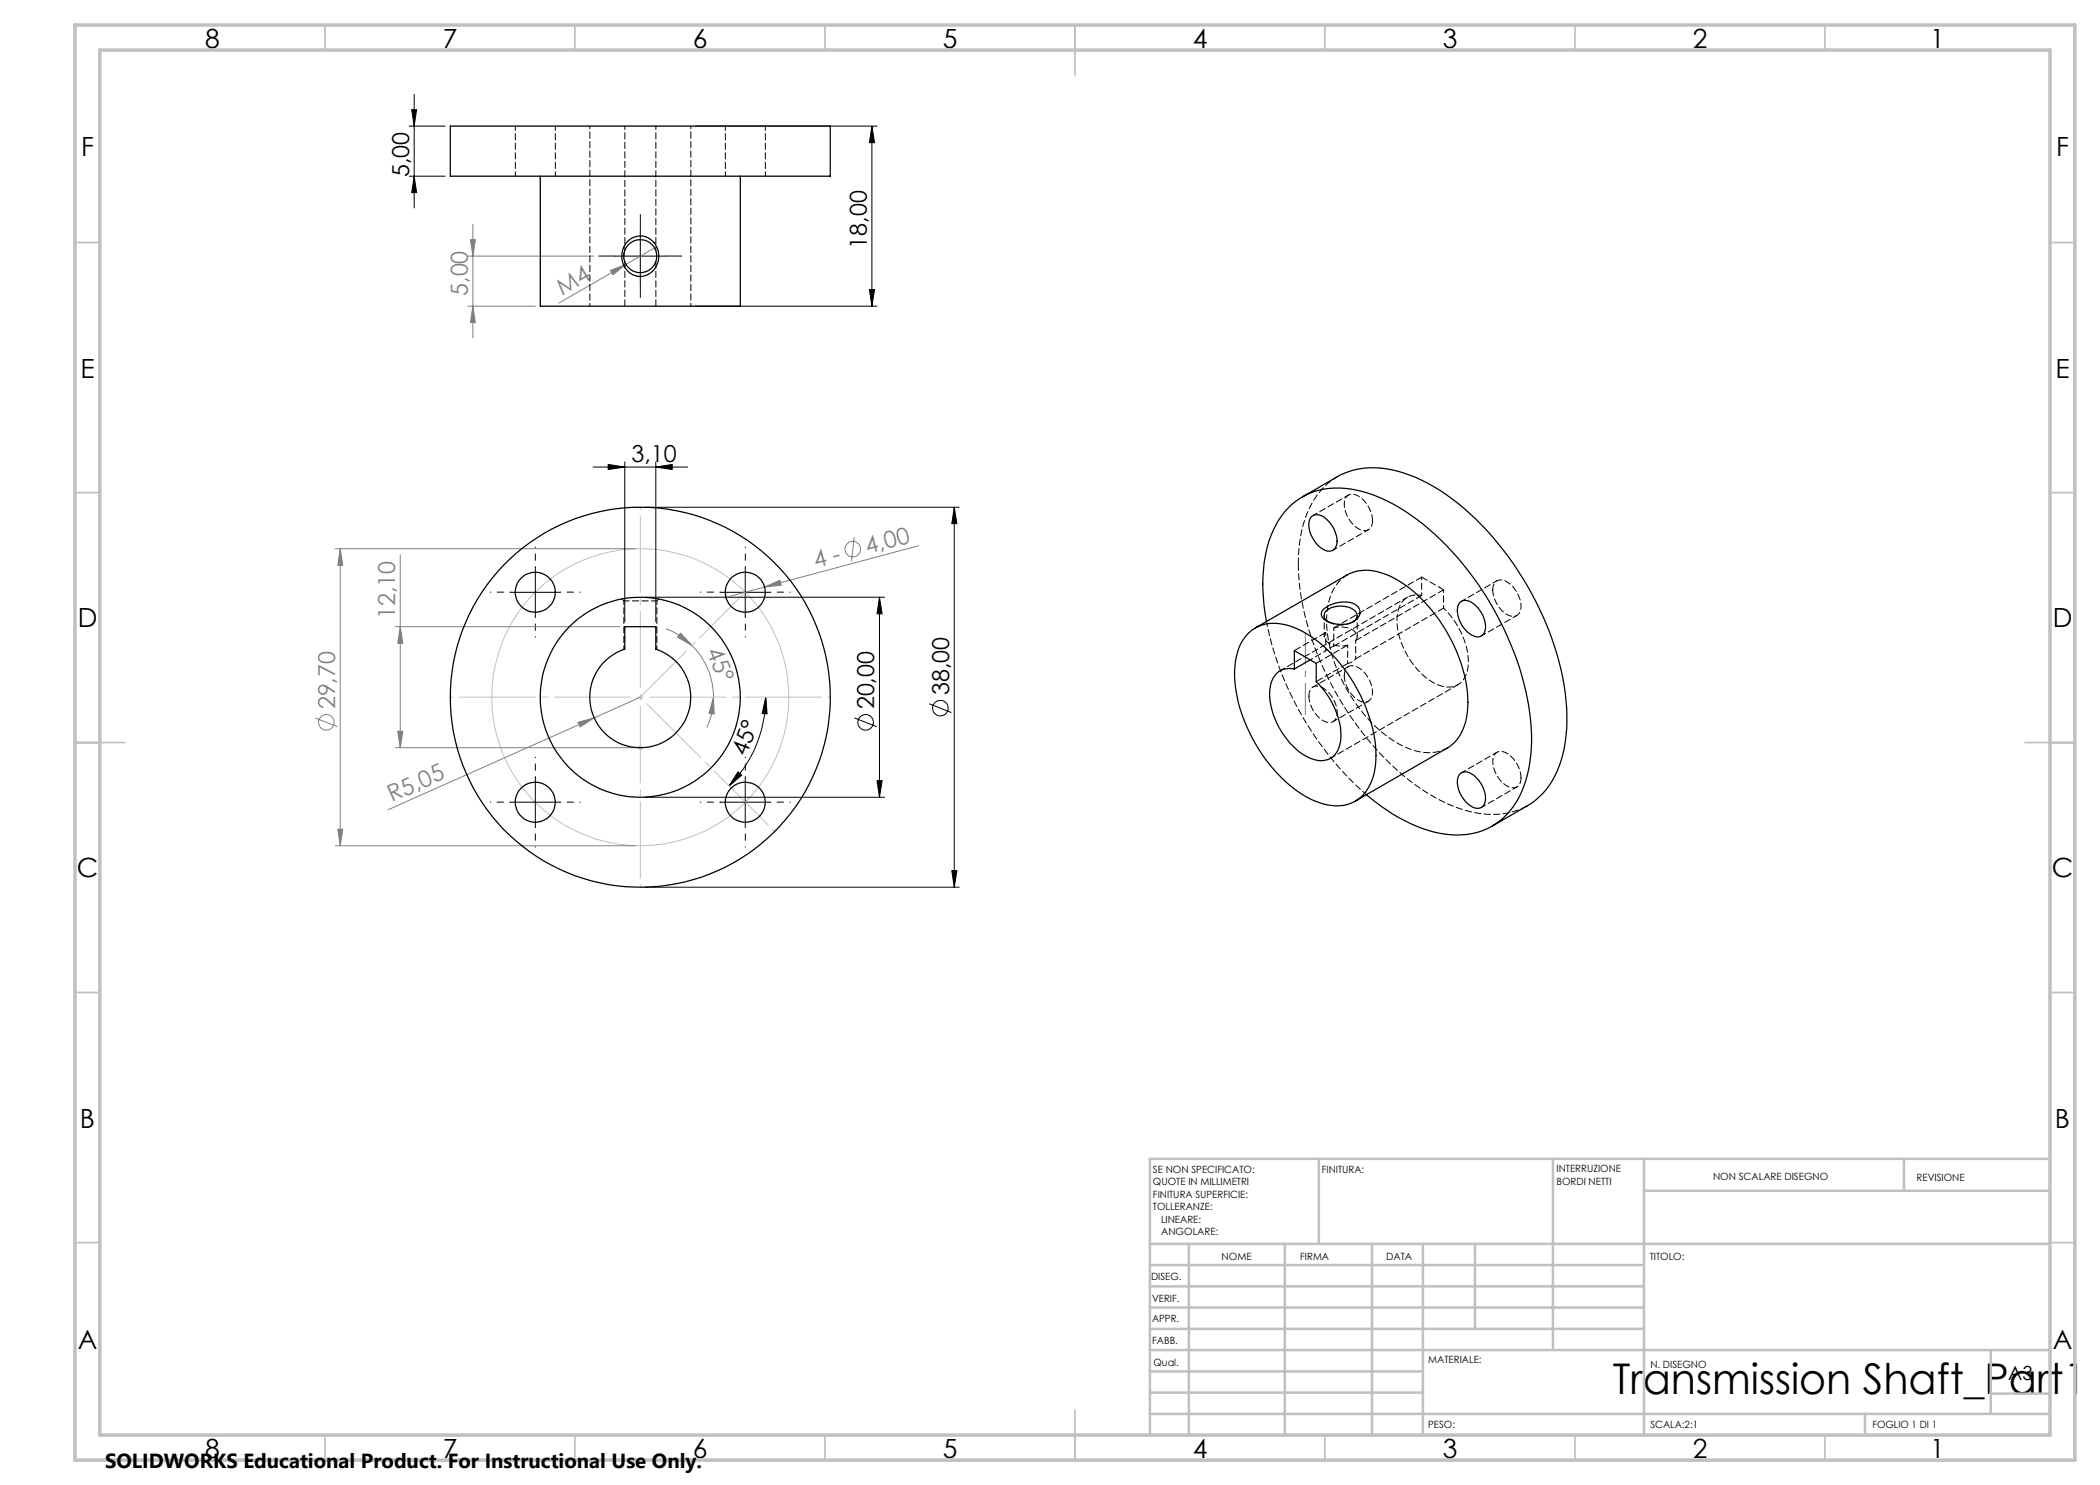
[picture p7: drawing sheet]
<svg xmlns="http://www.w3.org/2000/svg" width="420mm" height="297mm" viewBox="0 0 420 297" stroke-linecap="round" stroke-linejoin="round" font-family="sans-serif">
<g fill="none" stroke="#000" stroke-width=".2">
<path d="M82.8 18.9v22.7M81.8 35.2h7.2M81.8 25.2h7.2M82.3 21.9h1l-.5 3.3zM82.8 35.2l.5 3.3h-1zM139.1 25.2h36.3M174.4 25.2v36M174.4 25.2l.5 3.3h-1zM123 51.2h10.1M128.1 46.2v10M173.9 57.9h1l-.5 3.3zM139.1 61.2h36.3"/>
<path d="M118.6 93.4h18.9M121.6 92.9l3.4 .5-3.4 .5zM125 92.4v32M131.2 93.4l3.2-.5v1zM131.2 92.4v32M102.1 118.5h9.9M107.1 113.4v10M129 119.4h47.9M129 101.5h62.8M144 118.5h10.1M149 113.4v10M175.9 119.4v40.1"/>
<path d="M175.9 119.4l.5 3.4h-1zM190.9 101.5v75.9M190.9 101.5l.5 3.2h-1zM153.1 139.4l.3 3.4-1-.1zM153.1 139.4a25 25 0 0 1-7.3 17.8M107.1 155.4v10M129 159.5h47.9M147.6 154.4l.7 .6-2.5 2.2zM149 155.4v10M170.9 143.6l4.4 1.7M175.4 156.1h1l-.5 3.4zM185.8 140.8l4.5 1.7"/>
<path d="M102.1 160.4h9.9M129 177.4h62.8M144 160.4h10.1M190.4 174.1h1l-.5 3.3z"/>
<circle cx="173.1" cy="144.5" r="1.56"/>
<circle cx="188.1" cy="141.6" r="1.56"/>
</g>
<g fill="none" stroke="#808080" stroke-width=".2">
<path d="M93.6 51.2h25.1M94.1 47.9h1l-.5 3.3zM94.6 44.9v22.7M122.1 54.1l3.1-1.2-2.6 2.1zM130.9 49.6l-19.1 11M93.6 61.2h13.5M94.6 61.2l.5 3.3h-1zM67.1 109.7h60M68.1 109.7l.4 3.4h-.9zM68.1 109.7v59.5M80 110.9v38.6M152.9 117.4l3.1-1.3 .2 .9z"/>
<path d="M170.9 107.5l-.6 4.7M183.7 109.1l-38.5 10.4M79.1 125.3h44.9M80 125.3l.6 3.4h-1zM128.1 139.4l-9.3 4.2M133.2 125.8a14 14 0 0 1 5.2 3.3M136.1 126.6l2.3 2.5-2.9-1.7zM138.4 129.1a14.6 14.6 0 0 1 4.3 10.3M142.7 139.4l.1 3.4-1-.1zM142.7 139.4a14.9 14.9 0 0 1-1.3 6.1M63 143.6l4.5 1.7M79.1 149.5h48"/>
<path d="M79.6 146.3h1l-.6 3.2zM115.6 144.5l3.2-.9-2.8 1.8zM118.8 143.6l-41.2 18.4M67.1 169.2h60M67.6 165.8h.9l-.4 3.4z"/>
<circle cx="170.6" cy="109.8" r="1.55"/>
<circle cx="65.3" cy="144.5" r="1.56"/>
</g>
<g fill="none" stroke="#c0c0c0" stroke-width=".2">
<path d="M127.6 149.5h1M127.7 149.2l.7 .7M128.1 149v1M128.4 149.2l-.7 .7"/>
<circle cx="128.1" cy="139.4" r="29.7"/>
</g>
<g fill="none" stroke="#000" stroke-width=".2" stroke-dasharray="15.2 1.3 1.3 1.3" stroke-dashoffset="15.1">
<path d="M102.1 118.4h-4M107.1 113.4v-4M112.1 118.4h4M144.1 118.4h-4M149.1 113.4v-4M154.1 118.4h4M107.1 123.4v4M149.1 123.4v4M107.1 155.4v-4M149.1 155.4v-4M102.1 160.4h-4M107.1 165.4v4"/>
<path d="M112.1 160.4h4M144.1 160.4h-4M149.1 165.4v4M154.1 160.4h4"/>
</g>
<path d="M123.1 51.2h-3.3M128.1 46.2v-3.3M128.1 56.2v3.3M133.1 51.2h3.3" fill="none" stroke="#000" stroke-width=".2" stroke-dasharray="15.2 1.3 1.3 1.3"/>
<path d="M128.1 101.4v76M90.1 139.4h76" fill="none" stroke="#c0c0c0" stroke-width=".2" stroke-dasharray="15.2 1.3 1.3 1.3" stroke-dashoffset="-1.8"/>
<path d="M128.1 139.4l21-21" fill="none" stroke="#c0c0c0" stroke-width=".2" stroke-dasharray="15.2 1.3 1.3 1.3" stroke-dashoffset="2.3"/>
<path d="M128.1 139.4l26.8 26.9" fill="none" stroke="#c0c0c0" stroke-width=".2" stroke-dasharray="15.2 1.3 1.3 1.3" stroke-dashoffset="-1.9"/>
<g fill="none" stroke="#c0c0c0" stroke-width=".35">
<path d="M65 5v5M115 5v5M165 5v5M215 5v10M265 5v5M315 5v5M365 5v5M15 48.5h5M410 48.5h5M15 98.5h5M410 98.5h5M15 148.5h10"/>
<path d="M405 148.5h10M15 198.5h5M410 198.5h5M15 248.5h5M410 248.5h5M65 287v5M115 287v5M165 287v5M215 282v10M265 287v5M315 287v5M365 287v5"/>
</g>
<g fill="none" stroke="#c0c0c0" stroke-width=".5">
<path d="M263.8 231.8v17M310.6 231.8v38.2M328.8 231.8v55.2M328.8 238.2h81.2M380.8 231.8v6.4M410 231.8h-180v55.2M230 248.8h180M230 257.3h98.8M230 253h98.8M237.8 248.8v38.2M257 248.8v38.2M274.4 248.8v38.2"/>
<path d="M284.6 248.8v38.2M295 248.8v17M230 265.8h98.8M230 261.5h98.8M230 278.5h54.6M230 274.3h54.6M230 270h180M398.1 270v12.8M398.1 278.7h11.9M230 282.8h180M373 282.8v4.2"/>
</g>
<path d="M15 5h400v287h-400zM20 10h390v277h-390z" fill="none" stroke="#c0c0c0" stroke-width=".7"/>
<path d="M261.1 126.6v16.3" fill="none" stroke="#808080" stroke-width=".2" stroke-dasharray="15.2 1.3 1.3 1.3" stroke-dashoffset="9"/>
<path d="M147.6 154.4l.7 .6-2.5 2.2zM153.1 139.4l.3 3.4-1-.1z" fill="#000"/>
<g fill="#808080">
<path d="M142.7 139.4l.1 3.4-1-.1zM136.1 126.6l2.3 2.5-2.9-1.7z"/>
<path d="M67.6 165.8h.9l-.4 3.4zM68.1 109.7l.4 3.4h-.9zM79.6 146.3h1l-.6 3.2zM80 125.3l.6 3.4h-1z"/>
</g>
<g fill="#000">
<path d="M131.2 93.4l3.2-.5v1zM121.6 92.9l3.4 .5-3.4 .5z"/>
<path d="M175.4 156.1h1l-.5 3.4zM175.9 119.4l.5 3.4h-1zM190.4 174.1h1l-.5 3.3zM190.9 101.5l.5 3.2h-1zM82.8 35.2l.5 3.3h-1zM82.3 21.9h1l-.5 3.3zM173.9 57.9h1l-.5 3.3zM174.4 25.2l.5 3.3h-1z"/>
</g>
<g fill="#808080">
<path d="M152.9 117.4l3.1-1.3 .2 .9z"/>
<path d="M115.6 144.5l3.2-.9-2.8 1.8z"/>
<path d="M122.1 54.1l3.1-1.2-2.6 2.1z"/>
<path d="M94.1 47.9h1l-.5 3.3zM94.6 61.2l.5 3.3h-1z"/>
</g>
<g fill="none" stroke="#000" stroke-width=".25">
<path d="M90.1 25.2h76v10h-76zM108.1 35.2v26h40v-26M125.6 48.2a3.6 3.6 0 0 1 3.9-.7 3.6 3.6 0 0 1 2.2 3.3 3.8 3.8 0 0 1-1.5 3.7 3.8 3.8 0 0 1-4 .2 4.3 4.3 0 0 1-.6-6.5zM260.5 99.4l7-4.1a16 16 0 0 1 13.3-.7 40.4 40.4 0 0 1 16.6 11.5 62.6 62.6 0 0 1 15.7 32.5 30.4 30.4 0 0 1-1.7 15.6 14.6 14.6 0 0 1-5.9 6.9l-7.1 4.1M262.3 103.3a2.1 2.1 0 0 1 2.8 .3 5.9 5.9 0 0 1 2.2 5.4 1.6 1.6 0 0 1-2.6 .9 5.7 5.7 0 0 1-2.8-6zM125 125.3h6.2v4.5a10.1 10.1 0 0 1 5 15.6 10.1 10.1 0 0 1-16.3 0 10.1 10.1 0 0 1 5.1-15.6zM249.3 127a7.7 7.7 0 0 1 8.5-1.9 23.8 23.8 0 0 1 11.7 9.6 29.8 29.8 0 0 1 5.7 17.4 9.5 9.5 0 0 1-4.4 8.3 9.1 9.1 0 0 1-7.8-.2 26.7 26.7 0 0 1-12-11.6 26.7 26.7 0 0 1-3.9-16.3l.4-1.7a8.4 8.4 0 0 1 1.8-3.6zM251.1 125.6l18.4-10.6a8.8 8.8 0 0 1 7.5-.2 26.6 26.6 0 0 1 12.8 12.4 25.9 25.9 0 0 1 3.5 16.2 8.7 8.7 0 0 1-3.8 6.2l-18.5 10.6M253.3 124.3a31.9 31.9 0 0 1 1-17.5 13.9 13.9 0 0 1 15.9-9 33.6 33.6 0 0 1 16.7 9 61.8 61.8 0 0 1 19.2 37.4 25.7 25.7 0 0 1-3.3 17 13.8 13.8 0 0 1-14.7 5.5 33.3 33.3 0 0 1-14.8-7.7M258.9 130.1l4.3 2.6v3.6a15.8 15.8 0 0 1 5 11.3 4.7 4.7 0 0 1-2.5 4.3 6.4 6.4 0 0 1-5.9-1.6 15.6 15.6 0 0 1-5.8-12.4 4 4 0 0 1 4.9-4.1zM262 132l-3.1 1.8M264.6 122a6.2 6.2 0 0 1 6.3-1.2 1.91 1.91 0 0 1 1.1 1.9 1.91 1.91 0 0 1-1.5 1.7 5.7 5.7 0 0 1-6-.9 1.21 1.21 0 0 1 .1-1.5z"/>
<path d="M265.6 124.4a1.4 1.4 0 0 1-.8-1.4 1.4 1.4 0 0 1 1-1.2 4.9 4.9 0 0 1 5.3 .4 1.39 1.39 0 0 1-.6 2.3M291.9 120.6a1.9 1.9 0 0 1 2.7 0 5.7 5.7 0 0 1 2.3 5.8 1.56 1.56 0 0 1-2.3 .7 6 6 0 0 1-3-5.9zM292 154.8a2.04 2.04 0 0 1 2.8 .3 5.9 5.9 0 0 1 2.2 5.4 1.74 1.74 0 0 1-3 .6 5.8 5.8 0 0 1-2.4-5.7z"/>
<circle cx="128" cy="51.2" r="3.3"/>
<circle cx="107" cy="118.4" r="4"/>
<circle cx="149.1" cy="118.4" r="4"/>
<circle cx="128.1" cy="139.4" r="38"/>
<circle cx="128.1" cy="139.5" r="20"/>
<circle cx="107" cy="160.4" r="4"/>
<circle cx="149.1" cy="160.4" r="4"/>
</g>
<path d="M259.7 112.7a22.3 22.3 0 0 1 4.5-14.6 13.1 13.1 0 0 1 3.3-2.8M269.5 115a9.2 9.2 0 0 0-4.1 7.6 29.1 29.1 0 0 0 6 18.4 23.1 23.1 0 0 0 11.8 9.2 8.2 8.2 0 0 0 6.3-.6M281.5 119.5l-25.5 14.7M124.8 120.2h6.6M266.1 151.6l25.5-14.7" fill="none" stroke="#000" stroke-width=".2" stroke-dasharray="1.3 .6" stroke-dashoffset=".2"/>
<g fill="none" stroke="#000" stroke-width=".2" stroke-dasharray="1.3 .6">
<path d="M125 52.3v8.9M125 52.3l-.1-.1M131.2 52.3v8.9M124.4 119.8l.4 .4M284.3 119.1l-17.5 10.1M284.3 115.4l-17.5 10.2M288.7 118l-4.4-2.6M288.7 118l-17.6 10.1M131.4 120.2l.4-.4M265.3 124.1l.5 .3M265.6 124.3a5.1 5.1 0 0 0 4.9 .1M270.5 124.4l.3-.1"/>
<path d="M271.1 131.8l17.6-10.2"/>
</g>
<path d="M124.8 120.2v9.7M131.4 129.9v-9.7" fill="none" stroke="#000" stroke-width=".2" stroke-dasharray="1.3 .6" stroke-dashoffset=".5"/>
<path d="M125 25.2v24.9M131.2 25.2v24.9M124.8 51.2l.2-1.1M288.7 121.6a15.2 15.2 0 0 1 4.9 12 4 4 0 0 1-5.8 3.4 15.1 15.1 0 0 1-8.2-10.8 6.9 6.9 0 0 1 1.2-6.2 3.7 3.7 0 0 1 3.5-.9" fill="none" stroke="#000" stroke-width=".2" stroke-dasharray="1.3 .6" stroke-dashoffset=".6"/>
<g fill="none" stroke="#000" stroke-width=".2" stroke-dasharray="1.3 .6" stroke-dashoffset=".4">
<path d="M103.1 25.2v10M111.1 35.2v-10M145.1 25.2v10M153.1 35.2v-10M269.7 99l-7.1 4.1M266.6 110l7.1-4.1M299.4 116.2l-7.1 4M264.8 123.1v4.2M269.7 133.3l-7.1 4.1M271.4 127.3v-4.2M296.3 127.2l7.1-4.1M266.6 144.3l7.1-4.1"/>
<path d="M299.4 150.5l-7.1 4M296.3 161.5l7.1-4.1"/>
</g>
<path d="M118 25.2v36M138.2 61.2v-36M284.3 115.4v3.7M265.2 126.5v3.7M266.8 129.2v-3.6M269.5 132.7v-3.7M271.1 128.1v3.7M288.7 121.6v-3.6" fill="none" stroke="#000" stroke-width=".2" stroke-dasharray="1.3 .6" stroke-dashoffset=".7"/>
<path d="M266.8 125.6a4.4 4.4 0 0 1 4.4 1 1.19 1.19 0 0 1-.1 1.5M269.5 129a4.4 4.4 0 0 1-4.4-1 1.19 1.19 0 0 1 .1-1.5M273.3 158.9a62.5 62.5 0 0 1-20-34.6" fill="none" stroke="#000" stroke-width=".2" stroke-dasharray="1.3 .6" stroke-dashoffset=".3"/>
<path d="M263.3 136.3l6.2-3.6M265.2 126.5l-6.3 3.6M269.5 129l-6.2 3.7M305.5 161.1a15.6 15.6 0 0 1-12.7 .9 40.3 40.3 0 0 1-17.7-12.4 61.7 61.7 0 0 1-15.2-32.6l-.2-4.3" fill="none" stroke="#000" stroke-width=".2" stroke-dasharray="1.3 .6" stroke-dashoffset="-.1"/>
<path d="M274.5 104.1a1.71 1.71 0 0 1-.8 1.8 1.71 1.71 0 0 1-1.9-.1 5.8 5.8 0 0 1-2.8-6 1.68 1.68 0 0 1 2.8-.5 6.3 6.3 0 0 1 2.7 4.8M298.6 118a1.71 1.71 0 0 1 .7-1.8 1.71 1.71 0 0 1 2 .1 5.8 5.8 0 0 1 2.7 6 1.68 1.68 0 0 1-2.7 .5 6.3 6.3 0 0 1-2.7-4.8M261.8 139.2a1.71 1.71 0 0 1 .8-1.8 1.71 1.71 0 0 1 1.9 .1 5.8 5.8 0 0 1 2.8 6 1.68 1.68 0 0 1-2.8 .6 6.3 6.3 0 0 1-2.7-4.9M268.9 135.1a1.71 1.71 0 0 1 .7-1.8 1.71 1.71 0 0 1 2 .2 5.8 5.8 0 0 1 2.7 5.9 1.68 1.68 0 0 1-2.7 .6 6.3 6.3 0 0 1-2.7-4.9M304.2 155.6a1.71 1.71 0 0 1-.8 1.7 1.71 1.71 0 0 1-1.9-.1 5.8 5.8 0 0 1-2.8-5.9 1.68 1.68 0 0 1 2.8-.6 6.3 6.3 0 0 1 2.7 4.9" fill="none" stroke="#000" stroke-width=".2" stroke-dasharray="1.3 .6" stroke-dashoffset=".1"/>
<path d="M265.2 130.2l-3.1 1.8" fill="none" stroke="#000" stroke-width=".2" stroke-dasharray="1.3 .6" stroke-dashoffset=".8"/>
<path d="M265.2 130.2l1.6-1M271.1 131.8a2.35 2.35 0 0 1-1.6 .9" fill="none" stroke="#000" stroke-width=".2" stroke-dasharray="1.3 .6" stroke-dashoffset=".9"/>
<text font-size="8.5" x="322.5" y="278.7">Transmission Shaft_Part1</text>
<g font-size="5.3">
<text x="41" y="9.5">8</text>
<text x="88.5" y="9.5">7</text>
<text x="138.5" y="9.5">6</text>
<text x="188.5" y="9.5">5</text>
<text x="238.5" y="9.5">4</text>
<text x="288.5" y="9.5">3</text>
<text x="338.5" y="9.5">2</text>
<text x="386" y="9.5">1</text>
<text x="16.2" y="31.3">F</text>
<text x="411.2" y="31.3">F</text>
<text x="16.1" y="75.5">E</text>
<text x="411.1" y="75.5">E</text>
<text x="15.5" y="125.5">D</text>
<text x="410.5" y="125.5">D</text>
<text x="15.4" y="175.5">C</text>
<text x="410.4" y="175.5">C</text>
<text x="16" y="225.5">B</text>
<text x="411" y="225.5">B</text>
<text x="15.5" y="269.8">A</text>
<text x="410.5" y="269.8">A</text>
<text x="41" y="291.5">8</text>
<text x="88.5" y="291.5">7</text>
<text x="138.5" y="291.5">6</text>
<text x="188.5" y="291.5">5</text>
<text x="238.5" y="291.5">4</text>
<text x="288.5" y="291.5">3</text>
<text x="338.5" y="291.5">2</text>
<text x="386" y="291.5">1</text>
</g>
<g font-size="4.7">
<text x="81.8" y="35.4" transform="rotate(-90 81.8 35.4)">5,00</text>
<text x="173.4" y="49.7" transform="rotate(-90 173.4 49.7)">18,00</text>
<text x="126.3" y="92.4">3,10</text>
<text x="174.9" y="141.9" transform="rotate(-90 174.9 141.9)">20,00</text>
<text x="189.8" y="139" transform="rotate(-90 189.8 139)">38,00</text>
<text x="149.3" y="151.4" transform="rotate(-69 149.3 151.4)">45°</text>
</g>
<g font-size="4.7" fill="#808080">
<text x="93.6" y="59.2" transform="rotate(-90 93.6 59.2)">5,00</text>
<text x="112.5" y="59.1" transform="rotate(-30 112.5 59.1)">M4</text>
<text x="163.2" y="113.6" transform="rotate(-15 163.2 113.6)">4 -</text>
<text x="173.5" y="110.8" transform="rotate(-15 173.5 110.8)">4,00</text>
<text x="79.1" y="123.8" transform="rotate(-90 79.1 123.8)">12,10</text>
<text x="141.2" y="130.3" transform="rotate(68 141.2 130.3)">45°</text>
<text x="67" y="141.9" transform="rotate(-90 67 141.9)">29,70</text>
<text x="78.4" y="160.5" transform="rotate(-24 78.4 160.5)">R5,05</text>
</g>
<text font-size="4.1" x="21" y="293.7">SOLIDWORKS Educational Product. For Instructional Use Only.</text>
<text font-size="3.9" x="401.6" y="276">A3</text>
<g font-size="2">
<text x="230.6" y="234.6">SE NON SPECIFICATO:</text>
<text x="230.6" y="237.1">QUOTE IN MILLIMETRI</text>
<text x="230.6" y="239.6">FINITURA SUPERFICIE:</text>
<text x="264.4" y="234.6">FINITURA:</text>
<text x="311.3" y="234.5">INTERRUZIONE</text>
<text x="311.3" y="237">BORDI NETTI</text>
<text x="342.6" y="236">NON SCALARE DISEGNO</text>
<text x="383.3" y="236.2">REVISIONE</text>
<text x="230.6" y="242.1">TOLLERANZE:</text>
<text x="232.2" y="244.6">LINEARE:</text>
<text x="232.2" y="247.1">ANGOLARE:</text>
<text x="244.3" y="252">NOME</text>
<text x="260" y="251.9">FIRMA</text>
<text x="277.2" y="251.9">DATA</text>
<text x="330" y="251.9">TITOLO:</text>
<text x="230.2" y="256.1">DISEG.</text>
<text x="230.4" y="260.3">VERIF.</text>
<text x="230.4" y="264.4">APPR.</text>
<text x="230.5" y="268.8">FABB.</text>
<text x="230.7" y="273.1">Qual.</text>
<text x="285.7" y="272.5">MATERIALE:</text>
<text x="330.1" y="273.6">N. DISEGNO</text>
<text x="285.6" y="285.5">PESO:</text>
<text x="330.1" y="285.6">SCALA:2:1</text>
<text x="374.5" y="285.6">FOGLIO 1 DI 1</text>
</g>
</svg>
